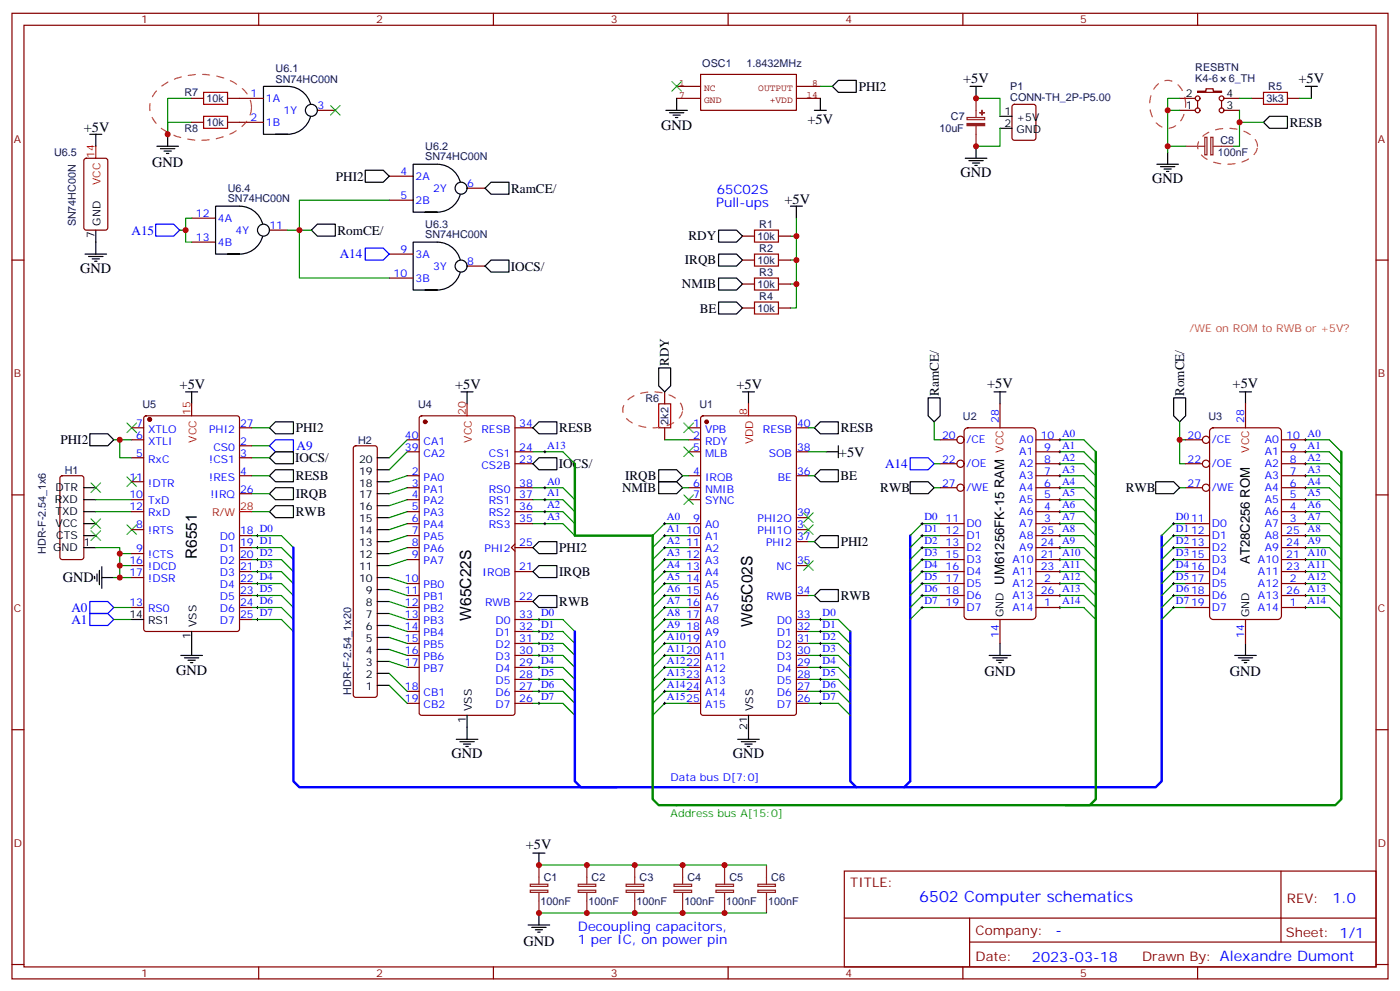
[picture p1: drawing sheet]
<svg xmlns="http://www.w3.org/2000/svg" width="412mm" height="292mm" viewBox="0 0 412 292" stroke-linecap="round" stroke-linejoin="round" font-family="sans-serif">
<g fill="none" stroke="#870000" stroke-width=".35">
<path d="M3.5 3.9h405.4v284.4h-405.4zM7.1 7.4h398.2v277.3h-398.2zM76.2 3.9v3.5M145.3 3.9v3.5M214.5 3.9v3.5M283.6 3.9v3.5M352.8 3.9v3.5M91.7 32.5h7.1M298.3 30.9l.5-.2h5.6l.7 .5 .1 9.4-.5 .7h-5.9l-.6-.5-.1-9.4zM347.5 32.5h4.6M347.5 29h4.6M352.8 26.8h2.4v-.7h2.2v.7h2.4v.4h-7z"/>
<path d="M352.8 29.7v2.1M359.8 29.7v2.1M360.5 32.5h4.6M360.5 29h4.6M368.7 29h3.5M379.2 29h3.6M3.5 76.6h3.6M218.7 76.6h3.5M218.7 69.5h3.5M229.3 76.6h3.5M229.3 69.5h3.5M405.3 76.6h3.6"/>
<path d="M218.7 83.6h3.5M218.7 90.7h3.5M229.3 83.6h3.5M229.3 90.7h3.5M56.4 118.9v3.5M195.8 115.4v3.5M294.6 118.9v7.1M366.9 118.9v7.1M38.8 126h3.5M38.8 129.5h3.5M38.8 134.8h3.5M42.6 122.7l.4-.3h26.8l.7 .5 .1 62.3-.5 .7h-27.1l-.6-.4-.1-62.3z"/>
<path d="M70.6 126h3.5M70.6 131.3h3.5M70.6 134.8h3.5M119.9 129.5h3.6M119.9 133h3.6M123.7 122.7l.5-.3h26.8l.6 .5 .1 87-.5 .7h-27l-.7-.4v-87zM151.7 126h5.3M151.7 133h5.3M151.7 136.6h5.3M195.8 126v3.5M202.8 126h3.6M202.8 129.5h3.6"/>
<path d="M202.8 133h3.6M206.6 122.7l.5-.3h26.8l.6 .5 .1 87-.5 .7h-27l-.7-.4v-87zM234.6 126h3.5M234.6 133h3.5M276.9 129.5h5M276.9 136.6h5M284.2 126.4l.8-.4h19.1l.6 .2 .4 .5 .1 54.7-.3 .6-.5 .4h-19.4l-.6-.2-.4-.5v-54.7zM305.2 129.5h7M305.2 133h7M305.2 136.6h7M349.2 129.5h5M349.2 136.6h5"/>
<path d="M356.5 126.4l.9-.4h19l.6 .2 .4 .5 .1 54.7-.3 .6-.5 .4h-19.3l-.7-.2-.3-.5-.1-54.7zM377.5 129.5h7M377.5 133h7M377.5 136.6h7M3.5 145.7h3.6M17.9 140.3l.4-.2h5.7l.6 .4 .1 23.6-.5 .6-5.9 .1-.6-.5-.1-23.5zM38.8 156h3.5M38.8 147.1h3.5M38.8 150.7h3.5M38.8 141.9h3.5M70.6 140.1h3.5M70.6 157.7h3.5"/>
<path d="M70.6 145.4h3.5M119.9 140.1h3.6M119.9 143.6h3.6M119.9 147.1h3.6M119.9 154.2h3.6M119.9 157.7h3.6M119.9 150.7h3.6M151.7 143.6h5.3M151.7 147.1h5.3M151.7 154.2h5.3M151.7 150.7h5.3M202.8 140.1h3.6"/>
<path d="M202.8 143.6h3.6M202.8 147.1h3.6M202.8 154.2h3.6M202.8 157.7h3.6M234.6 156h3.5M234.6 140.1h3.5M234.6 159.5h3.5M234.6 152.4h3.5M276.9 143.6h5M276.9 154.2h7.1M276.9 157.7h7.1M305.2 140.1h7"/>
<path d="M305.2 143.6h7M305.2 147.1h7M305.2 154.2h7M305.2 157.7h7M305.2 150.7h7M349.2 143.6h5M349.2 154.2h7.1M349.2 157.7h7.1M377.5 140.1h7M377.5 143.6h7M377.5 147.1h7M377.5 154.2h7"/>
<path d="M377.5 157.7h7M377.5 150.7h7M405.3 145.7h3.6M38.8 178.9h3.5M38.8 166.5h3.5M38.8 163h3.5M38.8 170.1h3.5M70.6 161.3h3.5M70.6 164.8h3.5M70.6 168.3h3.5M70.6 171.8h3.5M70.6 175.4h3.5"/>
<path d="M70.6 178.9h3.5M119.9 161.3h3.6M119.9 164.8h3.6M119.9 171.8h3.6M119.9 175.4h3.6M119.9 178.9h3.6M151.7 160.2l-1.1 1.1 1.1 1M151.7 161.3h5.3M151.7 168.3h5.3M151.7 177.1h5.3M202.8 161.3h3.6M202.8 164.8h3.6"/>
<path d="M202.8 168.3h3.6M202.8 171.8h3.6M202.8 175.4h3.6M202.8 178.9h3.6M234.6 175.4h3.5M234.6 166.5h3.5M276.9 161.3h7.1M276.9 164.8h7.1M276.9 168.3h7.1M276.9 171.8h7.1M276.9 175.4h7.1M276.9 178.9h7.1"/>
<path d="M305.2 161.3h7M305.2 164.8h7M305.2 168.3h7M305.2 171.8h7M305.2 175.4h7M305.2 178.9h7M349.2 161.3h7.1M349.2 164.8h7.1M349.2 168.3h7.1M349.2 171.8h7.1M349.2 175.4h7.1M349.2 178.9h7.1"/>
<path d="M377.5 161.3h7M377.5 164.8h7M377.5 168.3h7M377.5 171.8h7M377.5 175.4h7M377.5 178.9h7M70.6 182.4h3.5M119.9 182.4h3.6M119.9 185.9h3.6M119.9 189.5h3.6M119.9 193h3.6M119.9 196.5h3.6"/>
<path d="M151.7 182.4h5.3M151.7 185.9h5.3M151.7 189.5h5.3M151.7 193h5.3M151.7 196.5h5.3M202.8 182.4h3.6M202.8 185.9h3.6M202.8 189.5h3.6M202.8 193h3.6M202.8 196.5h3.6M234.6 182.4h3.5M234.6 185.9h3.5"/>
<path d="M234.6 189.5h3.5M234.6 193h3.5M234.6 196.5h3.5M294.6 182.4v7.1M366.9 182.4v7.1M3.5 214.9h3.6M119.9 203.6h3.6M119.9 207.1h3.6M151.7 200.1h5.3M151.7 203.6h5.3M151.7 207.1h5.3M202.8 200.1h3.6"/>
<path d="M202.8 203.6h3.6M202.8 207.1h3.6M234.6 200.1h3.5M234.6 203.6h3.5M234.6 207.1h3.5M405.3 214.9h3.6M248.7 256.5h156.6v28.2h-156.6zM377.3 256.5v20.9M248.7 270.4h156.5M285.6 277.4h119.6M285.6 270.4v14.1M3.5 284h3.6"/>
<path d="M76.2 284.7v3.6M145.3 284.7v3.6M214.5 284.7v3.6M283.6 284.7v3.6M352.8 284.7v3.6M405.3 284h3.6"/>
<circle cx="352.8" cy="32.5" r=".71"/>
<circle cx="352.8" cy="29" r=".71"/>
<circle cx="359.8" cy="32.5" r=".71"/>
<circle cx="359.8" cy="29" r=".71"/>
<circle cx="282.9" cy="129.5" r="1.06"/>
<circle cx="282.9" cy="136.6" r="1.06"/>
<circle cx="355.2" cy="129.5" r="1.06"/>
<circle cx="355.2" cy="136.6" r="1.06"/>
<circle cx="282.9" cy="143.6" r="1.06"/>
<circle cx="355.2" cy="143.6" r="1.06"/>
</g>
<g fill="none" stroke="#008700" stroke-width=".35">
<path d="M241.7 25.4h3.5M287.5 29h7.1v5.3M294.6 37.8v5.3h-7.1M347.5 29h-3.5v15.8M365.1 32.5v10.6h-1.7M365.1 29h3.6M365.1 36h7.1M382.8 29h3.5M344 43.1h5.2M232.8 76.6h1.8M232.8 69.5h1.8M234.6 64.2v26.5h-1.8"/>
<path d="M232.8 83.6h1.8M33.5 129.5h5.3M35.3 129.5v5.3h3.5M74.1 126h5.3M74.1 131.3h5.3M74.1 134.8h5.3M157 133h8.8l3.5 3.6M195.8 129.5h7M238.1 126h1.8M238.1 133h5.3M275.2 124.2v5.3h1.7M275.2 136.6h1.7"/>
<path d="M312.2 129.5h7.1l3.5 3.5M312.2 133h7.1l3.5 3.6M312.2 136.6h7.1l3.5 3.5M347.5 124.2v5.3h1.7M347.5 129.5v7.1h1.7M384.5 136.6h7.1l3.5 3.5M384.5 133h7.1l3.5 3.6M384.5 129.5h7.1l3.5 3.5M28.2 150.7h10.6M28.2 147.1h10.6M74.1 140.1h5.3M74.1 157.7h8.8l3.5 3.6"/>
<path d="M74.1 150.7h5.3M74.1 145.4h5.3M157 143.6h8.8l3.5 3.5M157 154.2h8.8l3.5 3.5M157 150.7h8.8l3.5 3.5M157 147.1h8.8l3.5 3.6M201.1 140.1h1.7M201.1 143.6h1.7M202.8 157.7h-7l-3.5 3.6M202.8 154.2h-7l-3.5 3.5M238.1 159.5h1.8M238.1 140.1h1.8"/>
<path d="M275.2 143.6h1.7M276.9 157.7h-5.3l-3.5 3.6M276.9 154.2h-5.3l-3.5 3.5M312.2 140.1h7.1l3.5 3.5M312.2 143.6h7.1l3.5 3.5M312.2 157.7h7.1l3.5 3.6M312.2 154.2h7.1l3.5 3.5M312.2 150.7h7.1l3.5 3.5M312.2 147.1h7.1l3.5 3.6M347.5 143.6h1.7M349.2 154.2h-3.5l-3.5 3.5M349.2 157.7h-3.5l-3.5 3.6"/>
<path d="M384.5 157.7h7.1l3.5 3.6M384.5 154.2h7.1l3.5 3.5M384.5 150.7h7.1l3.5 3.5M384.5 147.1h7.1l3.5 3.6M384.5 143.6h7.1l3.5 3.5M384.5 140.1h7.1l3.5 3.5M28.2 161.3h7.1v1.7M33.5 178.9h5.3M33.5 170.1h1.8M35.3 166.5v3.6h3.5M38.8 163h-3.5v3.5h3.5M74.1 175.4h8.8l3.5 3.5"/>
<path d="M74.1 178.9h8.8l3.5 3.5M74.1 171.8h8.8l3.5 3.6M74.1 168.3h8.8l3.5 3.5M74.1 164.8h8.8l3.5 3.5M74.1 161.3h8.8l3.5 3.5M202.8 178.9h-7l-3.5 3.5M202.8 175.4h-7l-3.5 3.5M202.8 171.8h-7l-3.5 3.6M202.8 168.3h-7l-3.5 3.5M202.8 164.8h-7l-3.5 3.5M202.8 161.3h-7l-3.5 3.5M238.1 175.4h1.8"/>
<path d="M276.9 178.9h-5.3l-3.5 3.5M276.9 175.4h-5.3l-3.5 3.5M276.9 171.8h-5.3l-3.5 3.6M276.9 168.3h-5.3l-3.5 3.5M276.9 164.8h-5.3l-3.5 3.5M276.9 161.3h-5.3l-3.5 3.5M312.2 175.4h7.1l3.5 3.5M312.2 178.9h7.1l3.5 3.5M312.2 171.8h7.1l3.5 3.6M312.2 168.3h7.1l3.5 3.5M312.2 164.8h7.1l3.5 3.5M312.2 161.3h7.1l3.5 3.5"/>
<path d="M349.2 161.3h-3.5l-3.5 3.5M349.2 164.8h-3.5l-3.5 3.5M349.2 168.3h-3.5l-3.5 3.5M349.2 171.8h-3.5l-3.5 3.6M349.2 175.4h-3.5l-3.5 3.5M349.2 178.9h-3.5l-3.5 3.5M384.5 168.3h7.1l3.5 3.5M384.5 164.8h7.1l3.5 3.5M384.5 161.3h7.1l3.5 3.5M384.5 171.8h7.1l3.5 3.6M384.5 175.4h7.1l3.5 3.5M384.5 178.9h7.1l3.5 3.5"/>
<path d="M33.5 182.4h5.3M74.1 182.4h8.8l3.5 3.5M157 182.4h8.8l3.5 3.5M157 185.9h8.8l3.5 3.6M157 189.5h8.8l3.5 3.5M157 193h8.8l3.5 3.5M157 196.5h8.8l3.5 3.6M202.8 196.5h-7l-3.5 3.6M202.8 193h-7l-3.5 3.5M202.8 189.5h-7l-3.5 3.5M202.8 185.9h-7l-3.5 3.6M202.8 182.4h-7l-3.5 3.5"/>
<path d="M238.1 196.5h8.8l3.6 3.6M238.1 193h8.8l3.6 3.5M238.1 189.5h8.8l3.6 3.5M238.1 185.9h8.8l3.6 3.6M238.1 182.4h8.8l3.6 3.5M157 200.1h8.8l3.5 3.5M157 203.6h8.8l3.5 3.5M157 207.1h8.8l3.5 3.5M202.8 207.1h-7l-3.5 3.5M202.8 203.6h-7l-3.5 3.5M202.8 200.1h-7l-3.5 3.5M238.1 207.1h8.8l3.6 3.5"/>
<path d="M238.1 203.6h8.8l3.6 3.5M238.1 200.1h8.8l3.6 3.5M158.7 254.7h67.1M158.7 268.9h67.1"/>
</g>
<path d="M322.8 133v102.3l-1.8 1.8h-127l-1.7-1.8v-77.6h-23v-21.1M395.1 133v102.3l-1.8 1.8h-79.3" fill="none" stroke="#008700" stroke-width=".71"/>
<g fill="none" stroke="#000" stroke-width=".35">
<path d="M81.1 39.5h3.6h-7.1v-14.1h7.1a7.1 7.1 0 0 1 7 7.1 7.1 7.1 0 0 1-7 7M196.1 32.5h6.4M197.2 33.2h4.2M198.3 33.9h2.1M199 34.6h.7M199.3 29v3.5M239.9 32.5h3.5M241.7 29v3.5M245.2 25.4l1.7-1.7h5.3v3.5h-5.3zM285.8 25.4h3.5M287.5 25.4v3.6M294.6 34.3h3.5"/>
<path d="M294.6 37.8h3.5M372.2 36l1.7-1.7h5.3v3.5h-5.3zM384.5 25.4h3.6M386.3 25.4v3.6M284.3 46.6h6.4M285.4 47.3h4.2M286.5 48h2.1M287.2 48.7h.7M287.5 43.1v3.5M340.8 48.4h6.3M341.8 49.1h4.3M342.9 49.8h2.1"/>
<path d="M343.6 50.5h.7M344 44.8v3.6M211.7 67.8h5.3l1.7 1.7-1.7 1.8h-5.3zM211.7 74.8h5.3l1.7 1.8-1.7 1.8h-5.3zM232.8 60.7h3.6M234.6 60.7v3.5M211.7 81.9h5.3l1.7 1.7-1.7 1.8h-5.3zM211.7 88.9h5.3l1.7 1.8-1.7 1.8h-5.3zM54.7 115.4h3.5M56.4 115.4v3.5M135.8 115.4h3.5M137.6 115.4v3.5"/>
<path d="M194 108.3h3.6v5.3l-1.8 1.8-1.8-1.8zM218.7 115.4h3.5M220.5 115.4v3.5M273.4 117.2h3.5v5.2l-1.7 1.8-1.8-1.8zM292.8 115.4h3.5M294.6 115.4v3.5M345.7 117.2h3.5v5.2l-1.7 1.8-1.8-1.8zM365.1 115.4h3.6M366.9 115.4v3.5M26.5 127.7h5.2l1.8 1.8-1.8 1.8h-5.2zM79.4 126l1.7-1.8h5.3v3.5h-5.3zM79.4 134.8l1.7-1.8h5.3v3.6h-5.3z"/>
<path d="M81.1 138.3h5.3v3.6h-5.3l-1.7-1.8zM157 126l1.7-1.8h5.3v3.5h-5.3zM157 136.6l1.7-1.8h5.3v3.5h-5.3zM194 138.3h5.3l1.8 1.8-1.8 1.8h-5.3zM239.9 126l1.8-1.8h5.2v3.5h-5.2zM243.4 133h3.5M246.9 131.3v3.5M24.7 157.7h3.5M24.7 154.2h3.5M24.7 150.7h3.5M24.7 147.1h3.5M24.7 143.6h3.5"/>
<path d="M79.4 145.4l1.7-1.8h5.3v3.5h-5.3zM79.4 150.7l1.7-1.8h5.3v3.5h-5.3zM194 141.9h5.3l1.8 1.7-1.8 1.8h-5.3zM239.9 159.5l1.8-1.8h5.2v3.6h-5.2zM239.9 140.1l1.8-1.8h5.2v3.6h-5.2zM268.1 141.9h5.3l1.8 1.7-1.8 1.8h-5.3zM340.4 141.9h5.3l1.8 1.7-1.8 1.8h-5.3zM24.7 161.3h3.5M27.9 169.7v.7M28.6 169v2.1M29.3 168v4.2M30 170.1h3.5"/>
<path d="M30 166.9v6.3M157 177.1l1.7-1.7h5.3v3.5h-5.3zM157 161.3l1.7-1.8h5.3v3.5h-5.3zM157 168.3l1.7-1.8h5.3v3.6h-5.3zM241.7 173.6h5.2v3.5h-5.2l-1.8-1.7zM38.8 182.4h3.5M53.3 193h6.3M54.3 193.7h4.3M55.4 194.4h2.1M56.1 195.1h.7M56.4 185.9v7.1M291.4 193h6.3"/>
<path d="M292.5 193.7h4.2M293.5 194.4h2.1M294.2 195.1h.7M294.6 189.5v3.5M363.7 193h6.4M364.8 193.7h4.2M365.8 194.4h2.1M366.5 195.1h.7M366.9 189.5v3.5M134.4 217.7h6.4M135.5 218.4h4.2M136.5 219.1h2.1"/>
<path d="M137.2 219.8h.7M137.6 210.6v7.1M217.3 217.7h6.4M218.4 218.4h4.2M219.4 219.1h2.1M220.1 219.8h.7M220.5 210.6v7.1M157 251.2h3.5M158.7 251.2v3.5M155.6 272.4h6.3M156.6 273.1h4.3M157.7 273.8h2.1"/>
<path d="M158.4 274.5h.7M158.7 268.9v3.5"/>
</g>
<path d="M268.1 157.7v72.3l-1.8 1.8h-14.1l-1.7-1.8v-44.1M342.2 157.7v72.3l-1.8 1.8h-74.1M86.4 161.3v68.7l1.8 1.8h93.5M169.3 185.9v44.1l1.8 1.8h81.1" fill="none" stroke="#00f" stroke-width=".71"/>
<g fill="#870000" stroke="#870000" stroke-width=".35">
<circle cx="208.1" cy="124.2" r=".53"/>
<circle cx="125.2" cy="124.2" r=".53"/>
<circle cx="44.1" cy="123.5" r=".53"/>
</g>
<path d="M137.6 118.9v3.5M220.5 118.9v3.5M70.6 150.7h3.5" fill="none" stroke="#f00" stroke-width=".35"/>
<g fill="none" stroke="#3c3" stroke-width=".35">
<path d="M197.9 24l2.8 2.8M200.7 24l-2.8 2.8M37.4 124.6l2.8 2.8M40.2 124.6l-2.8 2.8M201.4 124.6l2.9 2.8M201.4 131.6l2.9 2.8M204.3 124.6l-2.9 2.8M204.3 131.6l-2.9 2.8M26.8 152.8l2.8 2.8M26.8 156.3l2.8 2.8M26.8 142.2l2.8 2.8M29.6 152.8l-2.8 2.8"/>
<path d="M29.6 156.3l-2.8 2.8M29.6 142.2l-2.8 2.8M37.4 140.4l2.8 2.9M37.4 154.6l2.8 2.8M40.2 140.4l-2.8 2.9M40.2 154.6l-2.8 2.8M201.4 145.7l2.9 2.9M204.3 145.7l-2.9 2.9M236.7 151l2.8 2.8M236.7 154.6l2.8 2.8M239.5 151l-2.8 2.8M239.5 154.6l-2.8 2.8"/>
<path d="M236.7 165.1l2.8 2.9M239.5 165.1l-2.8 2.9"/>
</g>
<path d="M79.4 131.3l1.7-1.8h5.3v3.5h-5.3zM268.1 134.8h5.3l1.8 1.8-1.8 1.7h-5.3zM26.5 177.1h5.2l1.8 1.8-1.8 1.8h-5.2zM26.5 180.7h5.2l1.8 1.7-1.8 1.8h-5.2z" fill="none" stroke="#00f" stroke-width=".35"/>
<g fill="none" stroke="#000" stroke-width=".29">
<path d="M160.2 133h.7M160.5 132.7v.7M311.9 129.5h.7M311.9 133h.7M311.9 136.6h.7M312.2 129.2v.7M312.2 132.7v.7M312.2 136.2v.7M312.2 139.7v.7M384.2 129.5h.7M384.2 133h.7M384.2 136.6h.7"/>
<path d="M384.5 129.2v.7M384.5 132.7v.7M384.5 136.2v.7M384.5 139.7v.7M75.5 157.7h.7M75.8 157.4v.7M160.2 154.2h.7M160.2 143.6h.7M160.2 147.1h.7M160.2 150.7h.7M160.5 143.3v.7M160.5 146.8v.7"/>
<path d="M160.5 150.3v.7M160.5 153.8v.8M195.4 154.2h.7M195.4 157.7h.7M195.8 153.8v.8M195.8 157.4v.7M271.3 154.2h.7M271.3 157.7h.7M271.6 153.8v.8M271.6 157.4v.7M311.9 154.2h.7M311.9 157.7h.7"/>
<path d="M311.9 140.1h.7M311.9 143.6h.7M311.9 147.1h.7M311.9 150.7h.7M312.2 143.3v.7M312.2 146.8v.7M312.2 150.3v.7M312.2 153.8v.8M312.2 157.4v.7M345.4 154.2h.7M345.4 157.7h.7M345.7 153.8v.8"/>
<path d="M345.7 157.4v.7M384.2 154.2h.7M384.2 157.7h.7M384.2 140.1h.7M384.2 143.6h.7M384.2 147.1h.7M384.2 150.7h.7M384.5 143.3v.7M384.5 146.8v.7M384.5 150.3v.7M384.5 153.8v.8M384.5 157.4v.7"/>
<path d="M75.5 161.3h.7M75.5 164.8h.7M75.5 168.3h.7M75.5 171.8h.7M75.5 175.4h.7M75.5 178.9h.7M75.8 160.9v.7M75.8 164.4v.7M75.8 168v.7M75.8 171.5v.7M75.8 175v.7M75.8 178.5v.7"/>
<path d="M195.4 161.3h.7M195.4 164.8h.7M195.4 168.3h.7M195.4 171.8h.7M195.4 175.4h.7M195.4 178.9h.7M195.8 160.9v.7M195.8 164.4v.7M195.8 168v.7M195.8 171.5v.7M195.8 175v.7M195.8 178.5v.7"/>
<path d="M271.3 161.3h.7M271.3 164.8h.7M271.3 168.3h.7M271.3 171.8h.7M271.3 175.4h.7M271.3 178.9h.7M271.6 160.9v.7M271.6 164.4v.7M271.6 168v.7M271.6 171.5v.7M271.6 175v.7M271.6 178.5v.7"/>
<path d="M311.9 161.3h.7M311.9 164.8h.7M311.9 168.3h.7M311.9 171.8h.7M311.9 175.4h.7M311.9 178.9h.7M312.2 160.9v.7M312.2 164.4v.7M312.2 168v.7M312.2 171.5v.7M312.2 175v.7M312.2 178.5v.7"/>
<path d="M345.4 161.3h.7M345.4 164.8h.7M345.4 168.3h.7M345.4 171.8h.7M345.4 175.4h.7M345.4 178.9h.7M345.7 160.9v.7M345.7 164.4v.7M345.7 168v.7M345.7 171.5v.7M345.7 175v.7M345.7 178.5v.7"/>
<path d="M384.2 161.3h.7M384.2 164.8h.7M384.2 168.3h.7M384.2 171.8h.7M384.2 175.4h.7M384.2 178.9h.7M384.5 160.9v.7M384.5 164.4v.7M384.5 168v.7M384.5 171.5v.7M384.5 175v.7M384.5 178.5v.7"/>
<path d="M75.5 182.4h.7M75.8 182.1v.7M158.4 182.4h.7M158.4 185.9h.7M158.4 189.5h.7M158.4 193h.7M158.4 196.5h.7M158.7 182.1v.7M158.7 185.6v.7M158.7 189.1v.7M158.7 192.7v.7M158.7 196.2v.7"/>
<path d="M158.7 199.7v.7M195.4 182.4h.7M195.4 185.9h.7M195.4 189.5h.7M195.4 193h.7M195.4 196.5h.7M195.8 182.1v.7M195.8 185.6v.7M195.8 189.1v.7M195.8 192.7v.7M195.8 196.2v.7M195.8 199.7v.7"/>
<path d="M241.3 182.4h.7M241.3 185.9h.7M241.3 189.5h.7M241.3 193h.7M241.3 196.5h.7M241.7 182.1v.7M241.7 185.6v.7M241.7 189.1v.7M241.7 192.7v.7M241.7 196.2v.7M241.7 199.7v.7M158.4 200.1h.7"/>
<path d="M158.4 203.6h.7M158.4 207.1h.7M158.7 203.2v.7M158.7 206.8v.7M195.4 200.1h.7M195.4 203.6h.7M195.4 207.1h.7M195.8 203.2v.7M195.8 206.8v.7M241.3 200.1h.7M241.3 203.6h.7M241.3 207.1h.7"/>
<path d="M241.7 203.2v.7M241.7 206.8v.7"/>
</g>
<path d="M372.2 27.2h7v3.5h-7zM222.2 67.8h7.1v3.5h-7.1zM222.2 74.8h7.1v3.6h-7.1zM222.2 81.9h7.1v3.5h-7.1zM222.2 88.9h7.1v3.6h-7.1zM194 118.9h3.6v7.1h-3.6z" fill="none" stroke="#a10000" stroke-width=".35"/>
<path d="M199.3 25.4h7.1M199.3 29h7.1M206.4 21.9h28.2v10.6h-28.2zM234.6 25.4h7.1M234.6 29h7.1" fill="none" stroke="#850000" stroke-width=".35"/>
<g fill="none" stroke="#8c2424" stroke-width=".35">
<path d="M284.9 34.6h5.2v.6h-5.2zM287.5 29v5.6M287.5 37.1v6M349.2 43.1h5.7M354.9 40.4h.6v5.2h-.6zM356.7 40.4h.6v5.2h-.6zM357.4 43.1h6M158.7 254.7v5.7M172.9 254.7v5.7M187 254.7v5.7M201.1 254.7v5.7M213.4 254.7v5.7"/>
<path d="M225.8 254.7v5.7M156.2 262.1h5.2v.7h-5.2zM156.2 260.4h5.2v.6h-5.2zM158.7 262.9v6M170.3 262.1h5.2v.7h-5.2zM170.3 260.4h5.2v.6h-5.2zM172.9 262.9v6M184.4 262.1h5.2v.7h-5.2zM184.4 260.4h5.2v.6h-5.2zM187 262.9v6M198.5 262.1h5.2v.7h-5.2zM198.5 260.4h5.2v.6h-5.2z"/>
<path d="M201.1 262.9v6M210.9 262.1h5.2v.7h-5.2zM210.9 260.4h5.2v.6h-5.2zM213.4 262.9v6M223.2 262.1h5.2v.7h-5.2zM223.2 260.4h5.2v.6h-5.2zM225.8 262.9v6"/>
</g>
<g fill="#8c2424" stroke="#8c2424" stroke-width=".35">
<path d="M284.9 36.4h5.2v.6h-5.2z"/>
<path d="M288.6 33.2h1.4z"/>
<path d="M289.2 32.5l.1 1.4z"/>
</g>
<circle cx="91.7" cy="32.5" r="1.76" fill="#fff" stroke="#000" stroke-width=".35"/>
<path d="M70.6 29h7M70.6 36h7M114.7 58.9h7M114.7 51.9h7M135.8 55.4h7.1" fill="none" stroke="#870000" stroke-width=".35"/>
<path d="M128.8 48.4a7.1 7.1 0 0 1 7 7 7.1 7.1 0 0 1-7 7.1" fill="none" stroke="#000" stroke-width=".35"/>
<circle cx="135.8" cy="55.4" r="1.76" fill="#fff" stroke="#000" stroke-width=".35"/>
<path d="M128.8 48.4h-7.1v14.1h7.1h-3.6M125.2 85.4h3.6h-7.1v-14.1h7.1a7.1 7.1 0 0 1 7 7.1 7.1 7.1 0 0 1-7 7" fill="none" stroke="#000" stroke-width=".35"/>
<path d="M135.8 78.4h7.1" fill="none" stroke="#870000" stroke-width=".35"/>
<circle cx="135.8" cy="78.4" r="1.76" fill="#fff" stroke="#000" stroke-width=".35"/>
<path d="M56.4 71.3h7.1M56.4 64.2h7.1M77.6 67.8h7.1M114.7 74.8h7M114.7 81.9h7" fill="none" stroke="#870000" stroke-width=".35"/>
<path d="M67 74.8h3.6h-7.1v-14.1h7.1a7.1 7.1 0 0 1 7 7.1 7.1 7.1 0 0 1-7 7" fill="none" stroke="#000" stroke-width=".35"/>
<circle cx="77.6" cy="67.8" r="1.76" fill="#fff" stroke="#000" stroke-width=".35"/>
<path d="M28.2 43.1v3.5" fill="none" stroke="#f00" stroke-width=".35"/>
<g fill="none" stroke="#000" stroke-width=".35">
<path d="M26.5 39.5h3.5M28.2 39.5v3.6M49.4 39.5v3.6M46.2 43.1h6.4M47.3 43.8h4.2M48.3 44.5h2.1M49 45.2h.7M107.6 50.1h5.3l1.8 1.8-1.8 1.8h-5.3zM142.9 55.4l1.7-1.7h5.3v3.5h-5.3zM25 74.8h6.4M26.1 75.5h4.2M27.2 76.2h2.1"/>
<path d="M27.9 76.9h.7M28.2 67.8v7M91.7 67.8l1.8-1.8h5.3v3.5h-5.3zM142.9 78.4l1.7-1.8h5.3v3.5h-5.3zM111.1 138.3h3.6M111.1 134.8h3.6M111.1 159.5h3.6M111.1 156h3.6M111.1 152.4h3.6M111.1 148.9h3.6M111.1 145.4h3.6M111.1 141.9h3.6"/>
<path d="M111.1 177.1h3.6M111.1 173.6h3.6M111.1 170.1h3.6M111.1 166.5h3.6M111.1 163h3.6M111.1 198.3h3.6M111.1 194.8h3.6M111.1 191.2h3.6M111.1 187.7h3.6M111.1 184.2h3.6M111.1 180.7h3.6M111.1 201.8h3.6"/>
</g>
<path d="M56.4 29h3.6M56.4 36h3.6M67 29h3.6M67 36h3.6M24.9 46.8l.5-.2h5.6l.7 .4v20.1l-.4 .6-5.9 .1-.7-.5v-20zM104.3 131.5l.5-.2h5.6l.5 .2 .2 .5v72.6l-.2 .5-.5 .3h-5.6l-.5-.3-.2-.5v-72.6z" fill="none" stroke="#870000" stroke-width=".35"/>
<g fill="none" stroke="#008700" stroke-width=".35">
<path d="M56.4 29h-7v10.5v-3.5h7M344 32.5h3.5M114.7 58.9h-26.5v8.9h-3.5M54.7 67.8v3.5h1.7M56.4 64.2h-1.7v3.6h-1.8M91.7 67.8h-3.5v14.1h26.5M119.9 133l-5.2 5.3M119.9 129.5l-5.2 5.3M119.9 140.1l-5.2 1.8M119.9 143.6l-5.2 1.8M119.9 147.1l-5.2 1.8M119.9 150.7l-5.2 1.7"/>
<path d="M119.9 154.2l-5.2 1.8M119.9 157.7l-5.2 1.8M114.7 177.1l5.2 1.8M114.7 173.6l5.2 1.8M114.7 170.1l5.2 1.7M119.9 161.3l-5.2 1.7M119.9 164.8l-5.2 1.7M114.7 198.3l5.2 5.3M114.7 194.8l5.2 1.7M114.7 191.2l5.2 1.8M114.7 187.7l5.2 1.8M114.7 184.2l5.2 1.7"/>
<path d="M114.7 180.7l5.2 1.7M114.7 201.8l5.2 5.3"/>
</g>
<path d="M74.1 31.6a9 9 0 0 0-5.6-7.6 21 21 0 0 0-21.1 1.5 7.2 7.2 0 0 0 0 12.2 20.7 20.7 0 0 0 23.4 0 7.9 7.9 0 0 0 3.3-6.1M349.2 30.7a6.4 6.4 0 0 0-5.2-7 6.4 6.4 0 0 0-5.3 7 6.4 6.4 0 0 0 5.3 7.1 6.4 6.4 0 0 0 5.2-7.1M370.4 43.1a5.9 5.9 0 0 0-5.1-4.8 12.5 12.5 0 0 0-11.1 1.9 3.8 3.8 0 0 0 .7 6.3 12.8 12.8 0 0 0 14.1-.5 3.9 3.9 0 0 0 1.4-2.9M201.1 120.7a5.9 5.9 0 0 0-5.1-4.8 12.5 12.5 0 0 0-11.1 1.9 3.8 3.8 0 0 0 .7 6.4 12.8 12.8 0 0 0 14.1-.6 3.9 3.9 0 0 0 1.4-2.9" fill="none" stroke="#f60" stroke-width=".35" stroke-dasharray="2.1 2.1"/>
<path d="M60 27.2h7v3.5h-7zM60 34.3h7v3.5h-7z" fill="none" stroke="#a10000" stroke-width=".35"/>
<path d="M45.9 66h5.3l1.7 1.8-1.7 1.7h-5.3zM107.6 73.1h5.3l1.8 1.7-1.8 1.8h-5.3z" fill="none" stroke="#00f" stroke-width=".35"/>
<path d="M97.4 31.1l2.8 2.8M100.2 31.1l-2.8 2.8" fill="none" stroke="#3c3" stroke-width=".35"/>
<g fill="#c00">
<circle cx="234.6" cy="83.6" r=".88"/>
<circle cx="234.6" cy="76.6" r=".88"/>
<circle cx="234.6" cy="69.5" r=".88"/>
<circle cx="347.5" cy="129.5" r=".88"/>
<circle cx="35.3" cy="129.5" r=".88"/>
<circle cx="35.3" cy="170.1" r=".88"/>
<circle cx="35.3" cy="163" r=".88"/>
<circle cx="35.3" cy="166.5" r=".88"/>
<circle cx="158.8" cy="254.7" r=".88"/>
<circle cx="172.9" cy="254.7" r=".88"/>
<circle cx="187" cy="254.7" r=".88"/>
<circle cx="201.1" cy="254.7" r=".88"/>
<circle cx="213.4" cy="254.7" r=".88"/>
<circle cx="158.8" cy="268.9" r=".88"/>
<circle cx="172.9" cy="268.9" r=".88"/>
<circle cx="187" cy="268.9" r=".88"/>
<circle cx="201.1" cy="268.9" r=".88"/>
<circle cx="213.4" cy="268.9" r=".88"/>
<circle cx="365.1" cy="36" r=".88"/>
<circle cx="287.5" cy="43.1" r=".88"/>
<circle cx="287.5" cy="29" r=".88"/>
<circle cx="344" cy="32.5" r=".88"/>
<circle cx="344" cy="43.1" r=".88"/>
<circle cx="49.4" cy="39.5" r=".88"/>
<circle cx="88.2" cy="67.8" r=".88"/>
<circle cx="54.7" cy="67.8" r=".88"/>
</g>
<g font-size="4.6">
<text x="58" y="164.7" transform="rotate(-90 58 164.7)">R6551</text>
<text x="138.8" y="182.8" transform="rotate(-90 138.8 182.8)">W65C22S</text>
<text x="221.7" y="184.5" transform="rotate(-90 221.7 184.5)">W65C02S</text>
</g>
<text font-size="4.6" fill="#00f" x="270.8" y="265.5">6502 Computer schematics</text>
<g font-size="4.2">
<text x="283.7" y="24.4">+5V</text>
<text x="382.5" y="24.4">+5V</text>
<text x="24.7" y="38.8">+5V</text>
<text x="194.7" y="38.1">GND</text>
<text x="237.8" y="36.5">+5V</text>
<text x="44.8" y="49.2">GND</text>
<text x="282.9" y="52.2">GND</text>
<text x="339.4" y="54">GND</text>
<text x="231.1" y="60">+5V</text>
<text x="23.6" y="80.5">GND</text>
<text x="52.9" y="114.7">+5V</text>
<text x="134.1" y="114.7">+5V</text>
<text x="217" y="114.7">+5V</text>
<text x="290.8" y="114.4">+5V</text>
<text x="363.1" y="114.4">+5V</text>
<text x="247.1" y="134.5">+5V</text>
<text x="18.5" y="171.5">GND</text>
<text x="51.9" y="198.6">GND</text>
<text x="290" y="199">GND</text>
<text x="362.3" y="199">GND</text>
<text x="133" y="223.3">GND</text>
<text x="215.9" y="223.3">GND</text>
<text x="154.9" y="250">+5V</text>
<text x="154.2" y="278.4">GND</text>
</g>
<g font-size="4.2" fill="#00f">
<text x="392.5" y="265.8">1.0</text>
<text x="310.9" y="275.3">-</text>
<text x="304" y="283.1">2023-03-18</text>
</g>
<g font-size="3.9">
<text x="252.9" y="26.7">PHI2</text>
<text x="379.9" y="37.3">RESB</text>
<text x="98.9" y="53.2">PHI2</text>
<text x="150.6" y="56.7">RamCE/</text>
<text x="99.4" y="69.1">RomCE/</text>
<text x="202.8" y="70.8">RDY</text>
<text x="201.8" y="77.9">IRQB</text>
<text x="150.5" y="79.7">IOCS/</text>
<text x="200.9" y="84.9">NMIB</text>
<text x="206.1" y="92">BE</text>
<text x="197.1" y="107.7" transform="rotate(-90 197.1 107.7)">RDY</text>
<text x="276.5" y="116.6" transform="rotate(-90 276.5 116.6)">RamCE/</text>
<text x="348.8" y="116.6" transform="rotate(-90 348.8 116.6)">RomCE/</text>
<text x="17.8" y="130.9">PHI2</text>
<text x="87.1" y="127.2">PHI2</text>
<text x="164.7" y="127.2">RESB</text>
<text x="247.6" y="127.2">RESB</text>
<text x="87" y="136.1">IOCS/</text>
<text x="164.6" y="137.9">IOCS/</text>
<text x="87.1" y="141.3">RESB</text>
<text x="184.1" y="141.4">IRQB</text>
<text x="247.6" y="141.4">BE</text>
<text x="87.1" y="146.6">IRQB</text>
<text x="183.2" y="144.9">NMIB</text>
<text x="259.3" y="144.9">RWB</text>
<text x="331.6" y="144.9">RWB</text>
<text x="87.1" y="151.9">RWB</text>
<text x="247.6" y="160.8">PHI2</text>
<text x="164.7" y="162.5">PHI2</text>
<text x="368.2" y="166.1" transform="rotate(-90 368.2 166.1)">AT28C256 ROM</text>
<text x="164.7" y="169.6">IRQB</text>
<text x="295.8" y="172.2" transform="rotate(-90 295.8 172.2)">UM61256FK-15 RAM</text>
<text x="164.7" y="178.4">RWB</text>
<text x="247.6" y="176.6">RWB</text>
</g>
<g font-size="3.9" fill="#00f">
<text x="211.1" y="57.2">65C02S</text>
<text x="210.9" y="61.1">Pull-ups</text>
<text x="38.7" y="69.1">A15</text>
<text x="100.1" y="76.1">A14</text>
<text x="87.3" y="132.6">A9</text>
<text x="260.7" y="137.8">A14</text>
<text x="21" y="180.2">A0</text>
<text x="21" y="183.7">A1</text>
<text x="170.3" y="274.1">Decoupling capacitors,</text>
<text x="170.2" y="278">1 per IC, on power pin</text>
</g>
<g font-size="3.9" fill="#800">
<text x="250.5" y="261.1">TITLE:</text>
<text x="379.1" y="265.8">REV:</text>
<text x="287.4" y="275.3">Company:</text>
<text x="378.7" y="275.9">Sheet: 1/1</text>
<text x="287.4" y="283">Date:</text>
<text x="336.4" y="283.1">Drawn By: Alexandre Dumont</text>
</g>
<g font-size="3.2" fill="#800">
<text x="41.6" y="6.9">1</text>
<text x="110.8" y="6.9">2</text>
<text x="179.9" y="6.9">3</text>
<text x="249.1" y="6.9">4</text>
<text x="318.2" y="6.9">5</text>
<text x="4.1" y="42">A</text>
<text x="405.9" y="42">A</text>
<text x="4.1" y="111.2">B</text>
<text x="405.9" y="111.2">B</text>
<text x="4.1" y="180.3">C</text>
<text x="405.9" y="180.3">C</text>
<text x="4.1" y="249.4">D</text>
<text x="405.9" y="249.4">D</text>
<text x="41.6" y="287.7">1</text>
<text x="110.8" y="287.7">2</text>
<text x="179.9" y="287.7">3</text>
<text x="249.1" y="287.7">4</text>
<text x="318.2" y="287.7">5</text>
</g>
<g font-size="3.2" fill="#000080">
<text x="81.2" y="21.3">U6.1</text>
<text x="206.9" y="19.6">OSC1</text>
<text x="219.9" y="19.6">1.8432MHz</text>
<text x="352.1" y="21">RESBTN</text>
<text x="54.3" y="28.3">R7</text>
<text x="81.2" y="24.3">SN74HC00N</text>
<text x="297.6" y="29.7">CONN-TH_2P-P5.00</text>
<text x="297.6" y="26.5">P1</text>
<text x="352.1" y="24.2">K4-6</text>
<text x="362" y="24.2">6_TH</text>
<text x="373.6" y="26.6">R5</text>
<text x="60.8" y="30.1">10k</text>
<text x="280.1" y="35.4">C7</text>
<text x="373.1" y="30.1">3k3</text>
<text x="54.3" y="38.9">R8</text>
<text x="60.8" y="37.2">10k</text>
<text x="276.7" y="38.9">10uF</text>
<text x="15.9" y="46">U6.5</text>
<text x="125.3" y="47.3">SN74HC00N</text>
<text x="125.3" y="44.2">U6.2</text>
<text x="358.7" y="46">100nF</text>
<text x="359.5" y="42.5">C8</text>
<text x="67.1" y="59.6">SN74HC00N</text>
<text x="67.1" y="56.5">U6.4</text>
<text x="22.4" y="66.7" transform="rotate(-90 22.4 66.7)">SN74HC00N</text>
<text x="125.3" y="70.2">SN74HC00N</text>
<text x="125.3" y="67.1">U6.3</text>
<text x="223.1" y="70.7">10k</text>
<text x="223.7" y="67.2">R1</text>
<text x="223.1" y="77.7">10k</text>
<text x="223.7" y="74.2">R2</text>
<text x="223.7" y="81.3">R3</text>
<text x="223.1" y="84.8">10k</text>
<text x="223.7" y="88.3">R4</text>
<text x="223.1" y="91.8">10k</text>
<text x="190.2" y="118.3">R6</text>
<text x="42" y="120.1">U5</text>
<text x="123.1" y="120.1">U4</text>
<text x="196.9" y="125.1" transform="rotate(-90 196.9 125.1)">2k2</text>
<text x="206" y="120.1">U1</text>
<text x="283.6" y="123.7">U2</text>
<text x="356" y="123.6">U3</text>
<text x="105.5" y="130.7">H2</text>
<text x="19.1" y="139.5">H1</text>
<text x="13.5" y="163.1" transform="rotate(-90 13.5 163.1)">HDR-F-2.54_1x6</text>
<text x="103.5" y="204.6" transform="rotate(-90 103.5 204.6)">HDR-F-2.54_1x20</text>
<text x="160.2" y="259.4">C1</text>
<text x="174.3" y="259.4">C2</text>
<text x="188.4" y="259.4">C3</text>
<text x="202.5" y="259.4">C4</text>
<text x="214.9" y="259.4">C5</text>
<text x="227.2" y="259.4">C6</text>
<text x="159.3" y="266.5">100nF</text>
<text x="173.4" y="266.5">100nF</text>
<text x="187.5" y="266.5">100nF</text>
<text x="201.6" y="266.5">100nF</text>
<text x="213.9" y="266.5">100nF</text>
<text x="226.3" y="266.5">100nF</text>
</g>
<g font-size="3.2" fill="#00f">
<text x="73.8" y="28.6">1</text>
<text x="73.8" y="35.7">2</text>
<text x="78.3" y="30">1A</text>
<text x="83.5" y="33.5">1Y</text>
<text x="93.5" y="32.1">3</text>
<text x="78.3" y="37.1">1B</text>
<text x="117.9" y="51.5">4</text>
<text x="122.4" y="53">2A</text>
<text x="117.9" y="58.6">5</text>
<text x="127.6" y="56.5">2Y</text>
<text x="137.6" y="55.1">6</text>
<text x="57.7" y="63.9">12</text>
<text x="64.2" y="65.3">4A</text>
<text x="122.4" y="60">2B</text>
<text x="57.7" y="70.9">13</text>
<text x="69.4" y="68.8">4Y</text>
<text x="79.4" y="67.4">11</text>
<text x="64.2" y="72.4">4B</text>
<text x="117.9" y="74.5">9</text>
<text x="122.4" y="75.9">3A</text>
<text x="137.6" y="78">8</text>
<text x="115.9" y="81.5">10</text>
<text x="122.4" y="82.9">3B</text>
<text x="127.6" y="79.4">3Y</text>
<text x="40.1" y="125.6">7</text>
<text x="70.7" y="125.6">27</text>
<text x="152.9" y="125.6">34</text>
<text x="204.2" y="125.6">1</text>
<text x="234.8" y="125.6">40</text>
<text x="294.2" y="124.6" transform="rotate(-90 294.2 124.6)">28</text>
<text x="366.5" y="124.6" transform="rotate(-90 366.5 124.6)">28</text>
<text x="40.1" y="129.2">6</text>
<text x="43.6" y="130.9">XTLI</text>
<text x="43.6" y="127.4">XTLO</text>
<text x="61.6" y="127.4">PHI2</text>
<text x="70.7" y="130.9">2</text>
<text x="119.3" y="129.2">40</text>
<text x="124.8" y="130.9">CA1</text>
<text x="141.8" y="127.4">RESB</text>
<text x="204.2" y="129.2">2</text>
<text x="207.7" y="127.4">VPB</text>
<text x="207.7" y="130.9">RDY</text>
<text x="224.7" y="127.4">RESB</text>
<text x="277.5" y="129.2">20</text>
<text x="284.7" y="130.6">/CE</text>
<text x="300.3" y="130.6">A0</text>
<text x="306.6" y="129.2">10</text>
<text x="312.9" y="128.6">A0</text>
<text x="349.8" y="129.2">20</text>
<text x="357" y="130.6">/CE</text>
<text x="372.6" y="130.6">A0</text>
<text x="378.9" y="129.2">10</text>
<text x="385.2" y="128.6">A0</text>
<text x="40.1" y="134.4">5</text>
<text x="43.6" y="136.2">RxC</text>
<text x="61.6" y="136.2">!CS1</text>
<text x="62.9" y="132.7">CS0</text>
<text x="70.7" y="134.4">3</text>
<text x="119.3" y="132.7">39</text>
<text x="124.8" y="134.4">CA2</text>
<text x="141.8" y="138">CS2B</text>
<text x="144" y="134.4">CS1</text>
<text x="152.9" y="136.2">23</text>
<text x="152.9" y="132.7">24</text>
<text x="161.2" y="132.1">A13</text>
<text x="204.2" y="132.7">5</text>
<text x="207.7" y="134.4">MLB</text>
<text x="226.4" y="134.4">SOB</text>
<text x="234.8" y="132.7">38</text>
<text x="277.5" y="136.2">22</text>
<text x="284.7" y="137.6">/OE</text>
<text x="300.3" y="137.6">A2</text>
<text x="300.3" y="134.1">A1</text>
<text x="307.6" y="136.2">8</text>
<text x="307.6" y="132.7">9</text>
<text x="312.9" y="135.6">A2</text>
<text x="312.9" y="132.1">A1</text>
<text x="349.8" y="136.2">22</text>
<text x="357" y="137.6">/OE</text>
<text x="372.6" y="137.6">A2</text>
<text x="372.6" y="134.1">A1</text>
<text x="379.9" y="136.2">8</text>
<text x="379.9" y="132.7">9</text>
<text x="385.2" y="132.1">A1</text>
<text x="385.2" y="135.6">A2</text>
<text x="38.1" y="141.5">11</text>
<text x="43.6" y="143.3">!DTR</text>
<text x="61.6" y="141.5">!RES</text>
<text x="70.7" y="139.7">4</text>
<text x="121.3" y="139.7">2</text>
<text x="121.3" y="143.3">3</text>
<text x="124.8" y="141.5">PA0</text>
<text x="152.9" y="143.3">38</text>
<text x="161.2" y="142.7">A0</text>
<text x="204.2" y="139.7">4</text>
<text x="204.2" y="143.3">6</text>
<text x="207.7" y="141.5">IRQB</text>
<text x="229.1" y="141.5">BE</text>
<text x="234.8" y="139.7">36</text>
<text x="277.5" y="143.3">27</text>
<text x="300.3" y="141.1">A3</text>
<text x="307.6" y="143.3">6</text>
<text x="307.6" y="139.7">7</text>
<text x="312.9" y="142.7">A4</text>
<text x="312.9" y="139.1">A3</text>
<text x="349.8" y="143.3">27</text>
<text x="372.6" y="141.1">A3</text>
<text x="379.9" y="143.3">6</text>
<text x="379.9" y="139.7">7</text>
<text x="385.2" y="139.1">A3</text>
<text x="385.2" y="142.7">A4</text>
<text x="38.1" y="146.8">10</text>
<text x="43.6" y="148.6">TxD</text>
<text x="62" y="146.8">!IRQ</text>
<text x="70.7" y="145">26</text>
<text x="121.3" y="146.8">4</text>
<text x="124.8" y="145">PA1</text>
<text x="124.8" y="148.6">PA2</text>
<text x="144" y="148.6">RS1</text>
<text x="144" y="145">RS0</text>
<text x="152.9" y="146.8">37</text>
<text x="161.2" y="146.2">A1</text>
<text x="161.2" y="149.7">A2</text>
<text x="204.2" y="146.8">7</text>
<text x="207.7" y="145">NMIB</text>
<text x="207.7" y="148.6">SYNC</text>
<text x="284.7" y="144.7">/WE</text>
<text x="300.3" y="148.2">A5</text>
<text x="300.3" y="144.7">A4</text>
<text x="307.6" y="146.8">5</text>
<text x="312.9" y="149.7">A6</text>
<text x="312.9" y="146.2">A5</text>
<text x="357" y="144.7">/WE</text>
<text x="372.6" y="148.2">A5</text>
<text x="372.6" y="144.7">A4</text>
<text x="379.9" y="146.8">5</text>
<text x="385.2" y="146.2">A5</text>
<text x="385.2" y="149.7">A6</text>
<text x="38.1" y="150.3">12</text>
<text x="40.1" y="155.6">8</text>
<text x="43.6" y="152.1">RxD</text>
<text x="121.3" y="150.3">5</text>
<text x="121.3" y="153.8">6</text>
<text x="124.8" y="152.1">PA3</text>
<text x="124.8" y="155.6">PA4</text>
<text x="144" y="155.6">RS3</text>
<text x="144" y="152.1">RS2</text>
<text x="152.9" y="153.8">35</text>
<text x="152.9" y="150.3">36</text>
<text x="161.2" y="153.3">A3</text>
<text x="196.5" y="153.3">A0</text>
<text x="204.2" y="153.8">9</text>
<text x="207.7" y="155.6">A0</text>
<text x="223.1" y="153.8">PHI2O</text>
<text x="234.8" y="155.6">3</text>
<text x="234.8" y="152.1">39</text>
<text x="272.3" y="153.3">D0</text>
<text x="278.5" y="153.8">11</text>
<text x="284.7" y="155.3">D0</text>
<text x="300.3" y="155.3">A7</text>
<text x="300.3" y="151.7">A6</text>
<text x="307.6" y="153.8">3</text>
<text x="307.6" y="150.3">4</text>
<text x="312.9" y="153.3">A7</text>
<text x="346.4" y="153.3">D0</text>
<text x="350.9" y="153.8">11</text>
<text x="357" y="155.3">D0</text>
<text x="372.6" y="155.3">A7</text>
<text x="372.6" y="151.7">A6</text>
<text x="379.9" y="153.8">3</text>
<text x="379.9" y="150.3">4</text>
<text x="385.2" y="153.3">A7</text>
<text x="43.6" y="157.4">!RTS</text>
<text x="64.8" y="159.1">D0</text>
<text x="70.7" y="157.4">18 D0</text>
<text x="70.7" y="160.9">19 D1</text>
<text x="121.3" y="157.4">7</text>
<text x="121.3" y="160.9">8</text>
<text x="124.8" y="159.1">PA5</text>
<text x="152.9" y="160.9">25</text>
<text x="196.5" y="156.8">A1</text>
<text x="196.5" y="160.3">A2</text>
<text x="202.2" y="157.4">10</text>
<text x="202.2" y="160.9">11</text>
<text x="207.7" y="159.1">A1</text>
<text x="223.1" y="157.4">PHI1O</text>
<text x="225.6" y="160.9">PHI2</text>
<text x="234.8" y="159.1">37</text>
<text x="272.3" y="156.8">D1</text>
<text x="272.3" y="160.3">D2</text>
<text x="278.5" y="157.4">12</text>
<text x="278.5" y="160.9">13</text>
<text x="284.7" y="158.8">D1</text>
<text x="300.3" y="158.8">A8</text>
<text x="306.6" y="160.9">24</text>
<text x="306.6" y="157.4">25</text>
<text x="312.9" y="160.3">A9</text>
<text x="312.9" y="156.8">A8</text>
<text x="346.4" y="156.8">D1</text>
<text x="346.4" y="160.3">D2</text>
<text x="350.9" y="157.4">12</text>
<text x="350.9" y="160.9">13</text>
<text x="357" y="158.8">D1</text>
<text x="372.6" y="158.8">A8</text>
<text x="378.9" y="160.9">24</text>
<text x="378.9" y="157.4">25</text>
<text x="385.2" y="156.8">A8</text>
<text x="385.2" y="160.3">A9</text>
<text x="38.1" y="166.2">16</text>
<text x="40.1" y="162.7">9</text>
<text x="43.6" y="164.4">!CTS</text>
<text x="43.6" y="168">!DCD</text>
<text x="64.8" y="162.7">D1</text>
<text x="64.8" y="166.2">D2</text>
<text x="70.7" y="164.4">20 D2</text>
<text x="70.7" y="168">21 D3</text>
<text x="121.3" y="164.4">9</text>
<text x="124.8" y="162.7">PA6</text>
<text x="124.8" y="166.2">PA7</text>
<text x="142.7" y="162.7">PHI2</text>
<text x="152.9" y="168">21</text>
<text x="196.5" y="163.8">A3</text>
<text x="196.5" y="167.4">A4</text>
<text x="202.2" y="164.4">12</text>
<text x="202.2" y="168">13</text>
<text x="207.7" y="162.7">A2</text>
<text x="207.7" y="166.2">A3</text>
<text x="228.7" y="168">NC</text>
<text x="234.8" y="166.2">35</text>
<text x="272.3" y="163.8">D3</text>
<text x="272.3" y="167.4">D4</text>
<text x="278.5" y="164.4">15</text>
<text x="278.5" y="168">16</text>
<text x="284.7" y="162.3">D2</text>
<text x="284.7" y="165.8">D3</text>
<text x="298.2" y="165.8">A10</text>
<text x="300.3" y="162.3">A9</text>
<text x="306.6" y="164.4">21</text>
<text x="306.6" y="168">23</text>
<text x="312.9" y="167.4">A11</text>
<text x="312.9" y="163.8">A10</text>
<text x="346.4" y="163.8">D3</text>
<text x="346.4" y="167.4">D4</text>
<text x="350.9" y="164.4">15</text>
<text x="350.9" y="168">16</text>
<text x="357" y="162.3">D2</text>
<text x="357" y="165.8">D3</text>
<text x="370.6" y="165.8">A10</text>
<text x="372.6" y="162.3">A9</text>
<text x="378.9" y="164.4">21</text>
<text x="378.9" y="168">23</text>
<text x="385.2" y="163.8">A10</text>
<text x="385.2" y="167.4">A11</text>
<text x="38.1" y="169.7">17</text>
<text x="43.6" y="171.5">!DSR</text>
<text x="64.8" y="169.7">D3</text>
<text x="64.8" y="173.2">D4</text>
<text x="70.7" y="171.5">22 D4</text>
<text x="119.3" y="171.5">10</text>
<text x="124.8" y="173.2">PB0</text>
<text x="142.2" y="169.7">IRQB</text>
<text x="196.5" y="170.9">A5</text>
<text x="202.2" y="171.5">14</text>
<text x="207.7" y="169.7">A4</text>
<text x="207.7" y="173.2">A5</text>
<text x="272.3" y="170.9">D5</text>
<text x="278.5" y="171.5">17</text>
<text x="284.7" y="169.4">D4</text>
<text x="284.7" y="172.9">D5</text>
<text x="298.2" y="172.9">A12</text>
<text x="298.2" y="169.4">A11</text>
<text x="307.6" y="171.5">2</text>
<text x="312.9" y="170.9">A12</text>
<text x="346.4" y="170.9">D5</text>
<text x="350.9" y="171.5">17</text>
<text x="357" y="169.4">D4</text>
<text x="357" y="172.9">D5</text>
<text x="370.6" y="172.9">A12</text>
<text x="370.6" y="169.4">A11</text>
<text x="379.9" y="171.5">2</text>
<text x="385.2" y="170.9">A12</text>
<text x="38.1" y="178.5">13</text>
<text x="64.8" y="176.8">D5</text>
<text x="70.7" y="175">23 D5</text>
<text x="70.7" y="178.5">24 D6</text>
<text x="119.3" y="175">11</text>
<text x="119.3" y="178.5">12</text>
<text x="124.8" y="176.8">PB1</text>
<text x="142.9" y="178.5">RWB</text>
<text x="152.9" y="176.8">22</text>
<text x="196.5" y="174.4">A6</text>
<text x="196.5" y="178">A7</text>
<text x="202.2" y="175">15</text>
<text x="202.2" y="178.5">16</text>
<text x="207.7" y="176.8">A6</text>
<text x="225.8" y="176.8">RWB</text>
<text x="234.8" y="175">34</text>
<text x="272.3" y="174.4">D6</text>
<text x="272.3" y="178">D7</text>
<text x="278.5" y="175">18</text>
<text x="278.5" y="178.5">19</text>
<text x="284.7" y="176.4">D6</text>
<text x="284.7" y="180">D7</text>
<text x="298.2" y="180">A14</text>
<text x="298.2" y="176.4">A13</text>
<text x="306.6" y="175">26</text>
<text x="307.6" y="178.5">1</text>
<text x="312.9" y="178">A14</text>
<text x="312.9" y="174.4">A13</text>
<text x="346.4" y="174.4">D6</text>
<text x="346.4" y="178">D7</text>
<text x="350.9" y="175">18</text>
<text x="350.9" y="178.5">19</text>
<text x="357" y="176.4">D6</text>
<text x="357" y="180">D7</text>
<text x="370.6" y="180">A14</text>
<text x="370.6" y="176.4">A13</text>
<text x="378.9" y="175">26</text>
<text x="379.9" y="178.5">1</text>
<text x="385.2" y="174.4">A13</text>
<text x="385.2" y="178">A14</text>
<text x="43.6" y="180.3">RS0</text>
<text x="64.8" y="180.3">D6</text>
<text x="64.8" y="183.8">D7</text>
<text x="70.7" y="182.1">25 D7</text>
<text x="119.3" y="182.1">13</text>
<text x="119.3" y="185.6">14</text>
<text x="124.8" y="180.3">PB2</text>
<text x="124.8" y="183.8">PB3</text>
<text x="145.9" y="183.8">D0</text>
<text x="152.9" y="185.6">32</text>
<text x="152.9" y="182.1">33</text>
<text x="159.4" y="181.5">D0</text>
<text x="159.4" y="185">D1</text>
<text x="196.5" y="181.5">A8</text>
<text x="196.5" y="185">A9</text>
<text x="202.2" y="182.1">17</text>
<text x="202.2" y="185.6">18</text>
<text x="207.7" y="180.3">A7</text>
<text x="207.7" y="183.8">A8</text>
<text x="228.8" y="183.8">D0</text>
<text x="234.8" y="185.6">32</text>
<text x="234.8" y="182.1">33</text>
<text x="242.3" y="181.5">D0</text>
<text x="242.3" y="185">D1</text>
<text x="119.3" y="189.1">15</text>
<text x="124.8" y="187.4">PB4</text>
<text x="124.8" y="190.9">PB5</text>
<text x="145.9" y="190.9">D2</text>
<text x="145.9" y="187.4">D1</text>
<text x="152.9" y="189.1">31</text>
<text x="159.4" y="188.5">D2</text>
<text x="196.5" y="188.5">A1019</text>
<text x="207.7" y="187.4">A9</text>
<text x="207.7" y="190.9">A10</text>
<text x="228.8" y="190.9">D2</text>
<text x="228.8" y="187.4">D1</text>
<text x="234.8" y="189.1">31</text>
<text x="242.3" y="188.5">D2</text>
<text x="294.2" y="187.9" transform="rotate(-90 294.2 187.9)">14</text>
<text x="366.5" y="187.9" transform="rotate(-90 366.5 187.9)">14</text>
<text x="119.3" y="192.7">16</text>
<text x="119.3" y="196.2">17</text>
<text x="124.8" y="194.4">PB6</text>
<text x="124.8" y="197.9">PB7</text>
<text x="145.9" y="197.9">D4</text>
<text x="145.9" y="194.4">D3</text>
<text x="152.9" y="196.2">29</text>
<text x="152.9" y="192.7">30</text>
<text x="159.4" y="192.1">D3</text>
<text x="159.4" y="195.6">D4</text>
<text x="196.5" y="192.1">A1120</text>
<text x="196.5" y="195.6">A1222</text>
<text x="207.7" y="194.4">A11</text>
<text x="207.7" y="197.9">A12</text>
<text x="228.8" y="197.9">D4</text>
<text x="228.8" y="194.4">D3</text>
<text x="234.8" y="196.2">29</text>
<text x="234.8" y="192.7">30</text>
<text x="242.3" y="192.1">D3</text>
<text x="242.3" y="195.6">D4</text>
<text x="119.3" y="203.2">18</text>
<text x="145.9" y="201.5">D5</text>
<text x="152.9" y="203.2">27</text>
<text x="152.9" y="199.7">28</text>
<text x="159.4" y="199.1">D5</text>
<text x="159.4" y="202.6">D6</text>
<text x="196.5" y="199.1">A1323</text>
<text x="196.5" y="202.6">A1424</text>
<text x="207.7" y="201.5">A13</text>
<text x="228.8" y="201.5">D5</text>
<text x="234.8" y="203.2">27</text>
<text x="234.8" y="199.7">28</text>
<text x="242.3" y="199.1">D5</text>
<text x="242.3" y="202.6">D6</text>
<text x="119.3" y="206.8">19</text>
<text x="124.8" y="205">CB1</text>
<text x="124.8" y="208.5">CB2</text>
<text x="145.9" y="208.5">D7</text>
<text x="145.9" y="205">D6</text>
<text x="152.9" y="206.8">26</text>
<text x="159.4" y="206.2">D7</text>
<text x="196.5" y="206.2">A1525</text>
<text x="207.7" y="205">A14</text>
<text x="207.7" y="208.5">A15</text>
<text x="228.8" y="208.5">D7</text>
<text x="228.8" y="205">D6</text>
<text x="234.8" y="206.8">26</text>
<text x="242.3" y="206.2">D7</text>
<text x="197.6" y="230">Data bus D[7:0]</text>
</g>
<g font-size="3.2">
<text x="349.3" y="28.6">2</text>
<text x="361.2" y="28.6">4</text>
<text x="295.9" y="33.9">1</text>
<text x="299.4" y="35.7">+5V</text>
<text x="349.3" y="32.1">1</text>
<text x="361.2" y="32.1">3</text>
<text x="295.9" y="37.4">2</text>
<text x="299.4" y="39.2">GND</text>
<text x="27.9" y="70" transform="rotate(-90 27.9 70)">7</text>
<text x="29.6" y="66.5" transform="rotate(-90 29.6 66.5)">GND</text>
<text x="105.8" y="136.2">20</text>
<text x="105.8" y="143.3">18</text>
<text x="105.8" y="139.7">19</text>
<text x="16.1" y="148.2">RXD</text>
<text x="16.3" y="144.7">DTR</text>
<text x="105.8" y="146.8">17</text>
<text x="16.3" y="155.3">VCC</text>
<text x="16.4" y="151.7">TXD</text>
<text x="105.8" y="153.8">15</text>
<text x="105.8" y="150.3">16</text>
<text x="16.6" y="158.8">CTS</text>
<text x="24.7" y="160.9">1</text>
<text x="105.8" y="160.9">13</text>
<text x="105.8" y="157.4">14</text>
<text x="15.6" y="162.3">GND</text>
<text x="105.8" y="168">11</text>
<text x="105.8" y="164.4">12</text>
<text x="105.8" y="171.5">10</text>
<text x="107.8" y="178.5">8</text>
<text x="107.8" y="175">9</text>
<text x="38.1" y="182.1">14</text>
<text x="43.6" y="183.8">RS1</text>
<text x="57.9" y="184.6" transform="rotate(-90 57.9 184.6)">VSS</text>
<text x="107.8" y="185.6">6</text>
<text x="107.8" y="182.1">7</text>
<text x="295.6" y="181.7" transform="rotate(-90 295.6 181.7)">GND</text>
<text x="367.9" y="181.7" transform="rotate(-90 367.9 181.7)">GND</text>
<text x="56.1" y="188.1" transform="rotate(-90 56.1 188.1)">1</text>
<text x="107.8" y="189.1">5</text>
<text x="107.8" y="196.2">3</text>
<text x="107.8" y="192.7">4</text>
<text x="107.8" y="203.2">1</text>
<text x="107.8" y="199.7">2</text>
<text x="139" y="209.3" transform="rotate(-90 139 209.3)">VSS</text>
<text x="221.9" y="209.3" transform="rotate(-90 221.9 209.3)">VSS</text>
<text x="137.2" y="212.8" transform="rotate(-90 137.2 212.8)">1</text>
<text x="220.1" y="214.9" transform="rotate(-90 220.1 214.9)">21</text>
</g>
<g font-size="3.2" fill="#f00">
<text x="27.9" y="46.4" transform="rotate(-90 27.9 46.4)">14</text>
<text x="29.6" y="54.5" transform="rotate(-90 29.6 54.5)">VCC</text>
<text x="56.1" y="122.3" transform="rotate(-90 56.1 122.3)">15</text>
<text x="137.2" y="122.3" transform="rotate(-90 137.2 122.3)">20</text>
<text x="220.1" y="122.3" transform="rotate(-90 220.1 122.3)">8</text>
<text x="57.9" y="130.4" transform="rotate(-90 57.9 130.4)">VCC</text>
<text x="139" y="130.4" transform="rotate(-90 139 130.4)">VCC</text>
<text x="221.9" y="130.8" transform="rotate(-90 221.9 130.8)">VDD</text>
<text x="295.6" y="133.3" transform="rotate(-90 295.6 133.3)">VCC</text>
<text x="367.9" y="133.3" transform="rotate(-90 367.9 133.3)">VCC</text>
<text x="62.5" y="152.1">R/W</text>
<text x="70.7" y="150.3">28</text>
</g>
<text font-size="3.2" fill="#f60" x="350.4" y="97.8">/WE on ROM to RWB or +5V?</text>
<text font-size="3.2" fill="#080" x="197.6" y="240.6">Address bus A[15:0]</text>
<g font-size="2.8" fill="#840000">
<text x="200" y="25.4">1</text>
<text x="200" y="28.9">7</text>
<text x="207.4" y="26.8">NC</text>
<text x="223.4" y="26.8">OUTPUT</text>
<text x="237.6" y="28.9">14</text>
<text x="239.3" y="25.4">8</text>
<text x="207.4" y="30.3">GND</text>
<text x="226.8" y="30.3">+VDD</text>
</g>
</svg>
